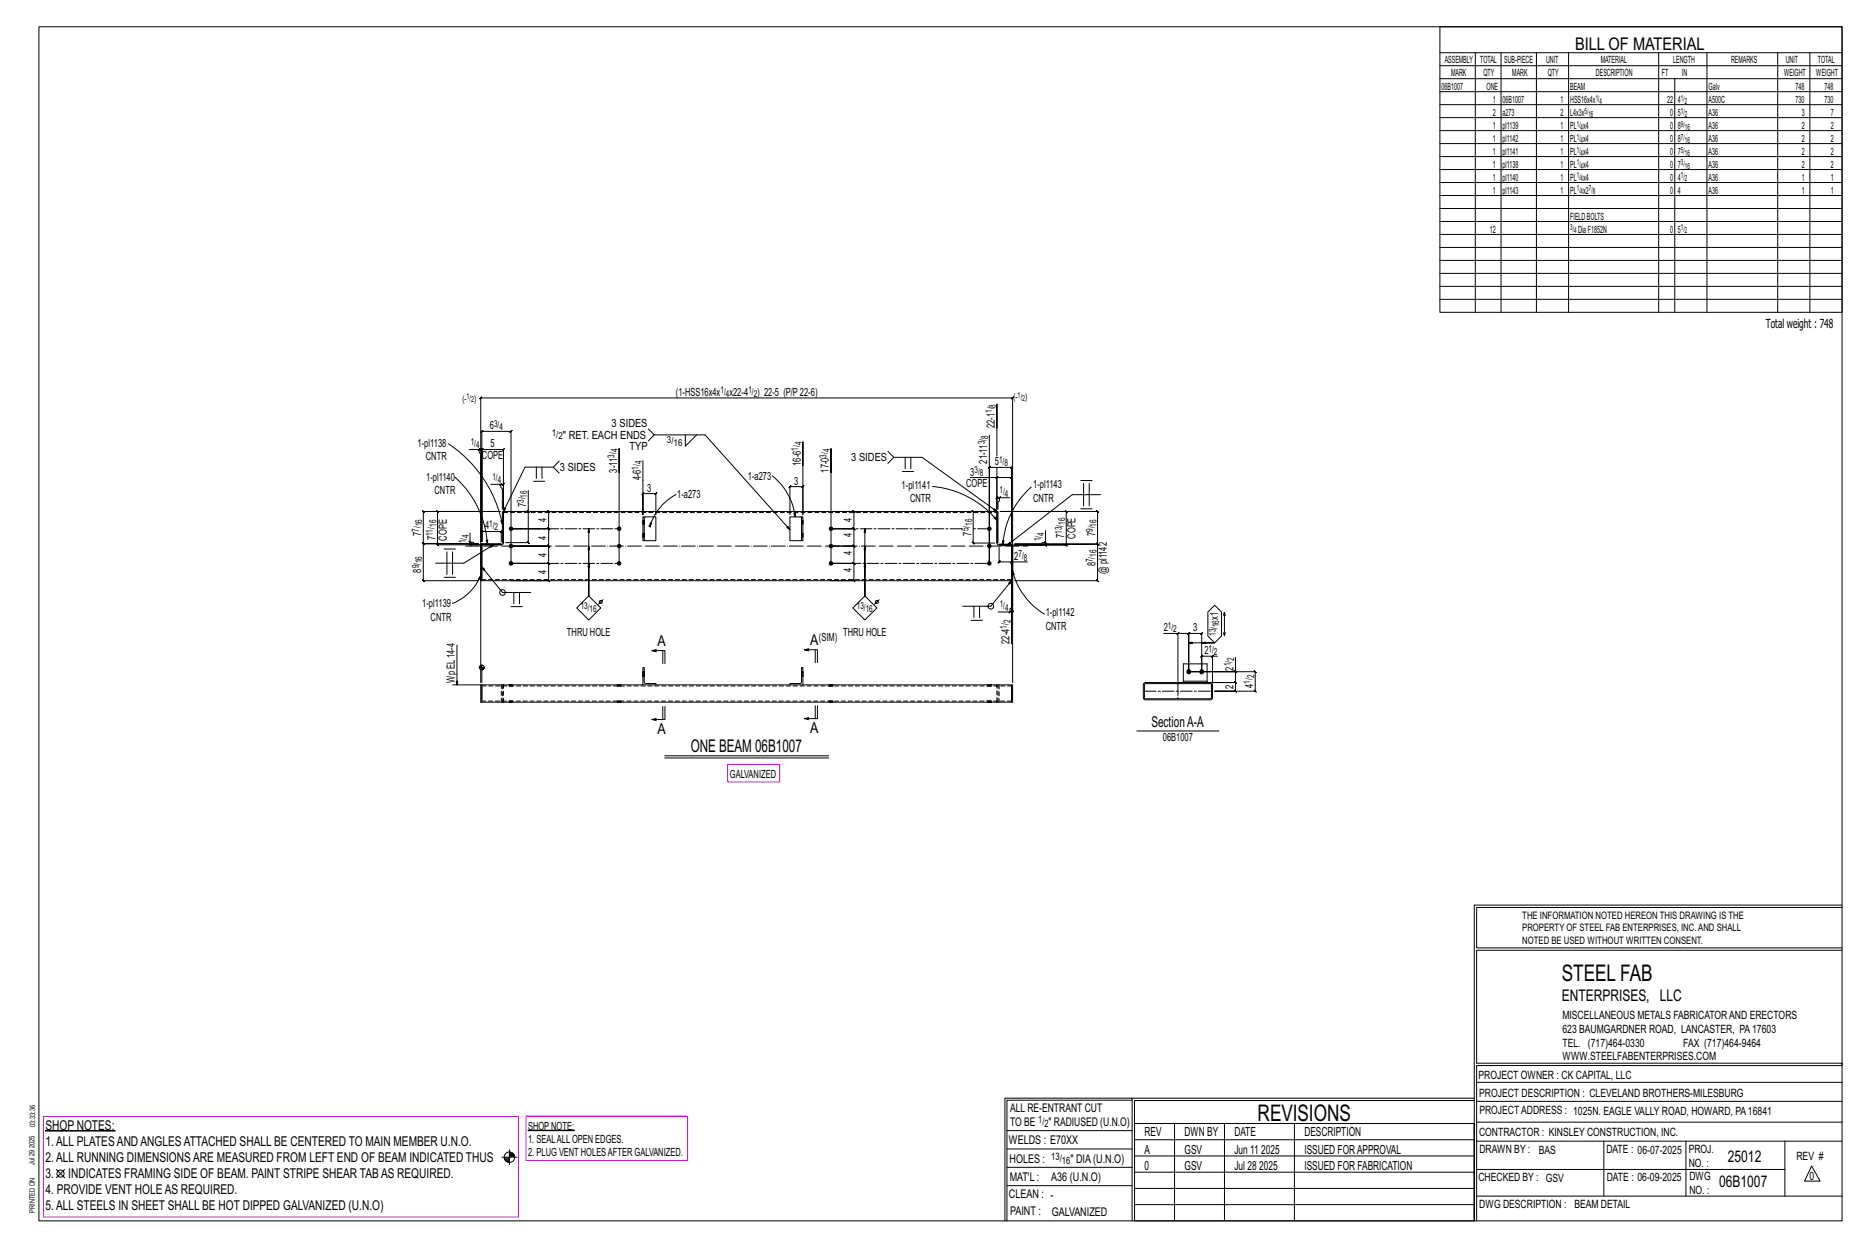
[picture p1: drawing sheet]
<svg xmlns="http://www.w3.org/2000/svg" width="914mm" height="610mm" viewBox="0 0 914 610" stroke-linecap="round" stroke-linejoin="round" font-family="sans-serif">
<g fill="#000" stroke="#000" stroke-width=".49">
<path d="M22 553h34zM259 553h22z"/>
<circle cx="250" cy="259" r=".9"/>
<circle cx="303" cy="259" r=".9"/>
<circle cx="407" cy="259" r=".9"/>
<circle cx="484" cy="259" r=".9"/>
<circle cx="250" cy="276" r=".9"/>
<circle cx="250" cy="267" r=".9"/>
<circle cx="303" cy="267" r=".9"/>
<circle cx="303" cy="276" r=".9"/>
<circle cx="407" cy="276" r=".9"/>
<circle cx="407" cy="267" r=".9"/>
<circle cx="484" cy="267" r=".9"/>
<circle cx="484" cy="276" r=".9"/>
<circle cx="582" cy="329" r="1"/>
<circle cx="588" cy="329" r="1"/>
</g>
<g fill="none" stroke="#000" stroke-width=".49">
<path d="M19 13h883v584h-883zM705 13h197v140h-197zM705 26h197M705 32h197M705 39h197M722 26v127M735 26v127M752 26v127M768 26v127M812 26v127M820 39v114M836 26v127"/>
<path d="M870 26v127M886 26v127M705 45h197M705 51h197M705 58h197M705 64h197M705 70h197M705 77h197M705 83h197M705 89h197M705 96h197M705 102h197"/>
<path d="M705 108h197M705 115h197M705 121h197M705 127h197M705 134h197M705 140h197M705 146h197M220 217a62 62 0 0 1 26 39M230 220h5v1v1v43M235 220h1h-1l1-1v1v45v-5l-1 1 1-1h9v1l1-1h-1v5M317 210l3 3h25l42 46M320 213l-3 3"/>
<path d="M335 213v5l6-5M484 213v63v-47l1-1-1 1h11l1-1-1 1v36v-31l1-1-1 1h-7M488 209v-11v25M223 233a47 47 0 0 1 16 33M234 220l1-1zM240 237h5v1l1 1v10M245 237l1-1zM245 237h1l1-1-1 1v12v-29l1-1-1 1h-10v-1l-1 1h1v45v-54l-1 1 1-1h14v1l1-1h-1v65h19l-1-1 1 1v-9v1l-1-1h1h-19h19v1l-1-1h1v-8l-1-1 1 1h-19h19l-1-1 1 1v-9v1l-1-1h1h-19M259 240v10h-11M261 235h6M263 229v5M265 229v5"/>
<path d="M271 229l3 2M303 231v-12v57M315 225v27v-11l-1 1 1-1h6v1l1-1h-1v11M378 233a30 30 0 0 1 11 20M393 228v-12v36v-14h1l-1 1v-1h-6l-1 1 1-1v14M407 231v-12v57h11l-1-1 1 1v-9v1l-1-1h1h-11h11v1l-1-1h1v-8l-1-1 1 1h-11h11l-1-1 1 1v-9v1l-1-1h1h-11M435 221l3 3h13l37 26h-2l1-1 1 1h-242l11-21h14l3-3M438 224l-3 3M442 231h5M443 224v5M446 224v5M457 238a46 46 0 0 1 31 16"/>
<path d="M475 234h13v15M488 234h-1l1-1zM488 229v20M505 238a41 41 0 0 0-14 28M529 235h6M530 236v12M533 236v12M245 255h1v1zM246 250v15zM246 251v15l-1 1h-9v16M258 250l1 1zM259 250v15h-1l1 1v-1h-11"/>
<path d="M288 259v33v-16M315 253v12zM315 253h6v12h-6M318 257v1M318 258h1M318 256h1l-1 2zM331 242a26 26 0 0 0-13 16M389 251v2zM392 253h1v12h-1zM392 253h-5v12h5M423 259v33v-25M487 253l1 1z"/>
<path d="M487 250h-11l1 1-1-1v16v-1l1 1h-1h11M488 250h1v16h-1zM488 251v15l1 1h6v16M489 244l1-1-1 1zM489 244h-1v-1l-1 1h1v5M494 244h-5v1v1v3M512 260v5h-2v1h-13M529 249h6M539 242h-14l-32 25M217 269h6M219 270v11M222 270v11"/>
<path d="M230 265l1 1zM230 265v2v-1l1 1h-1h5h-21h1l-1-1v1v-17l1 1-1-1h31h-38l1 1-1-1v16l1 1-1-1h27h-27l1 1-1-1v18l1 1-1-1h27M230 261v4l4 1M236 266h9v1h-9zM236 277l10 13h14M238 266h1M238 264h1v2zM239 266h.1M242 267l-15 9h-14M250 276h19l-1-1 1 1v8h-1l1 1v-1h-19M288 267v25M407 276h11l-1-1 1 1v8h-1l1 1v-1h-11"/>
<path d="M423 276v16M489 266h6v1h-6zM489 268v7l1-1-1 1h6M490 266h1M491 265v1zM491 266v1M495 275l1-1-1 1zM496 279l1 2h-1zM496 267v32l-1 1 1-1h-2M496 279a34 34 0 0 0 15 21M503 275h-8v-7v29l-1 1v1h-5M511 265l1 1z"/>
<path d="M512 265v2l-1-1 1 1h-16h26l-1-1 1 1v-17v1l-1-1h1h-32h47l1 1-1-1v16l1 1-1-1h-40h40l1 1-1-1v18l1 1-1-1h-40M217 282h6M235 282v1h-1zM235 282a25 25 0 0 1-14 13M236 284v-18h-1v18h261v-18h-1v18l-1 1v1l1-2-10 13h-14M250 297h6M252 290v5M254 290v5M282 297l6-5 6 5-6 6zM295 293l-2 3M423 292l6 5-6 6-6-6zM430 293l-2 3"/>
<path d="M477 297v5M479 297v5M494 300l1-1zM495 285v30M591 299l4-3 3 3v12l-3 4-4-4zM599 300v1M224 316v19M321 319l-2-1h6v7M321 318h-2M324 318v7M396 318h-2h6v6M396 317l-2 1"/>
<path d="M399 318v6M475 304h6M570 310h7v23M576 310l1-1zM577 310h5h-1l1-1v1v19v-19h-1l1-1v1h6l1-1-1 1v19v-8v1l1-1h-1h6M582 315h13h-7M599 310v1l1-1M600 301l-1-1v11M222 335h14h-1v9h261v-9h-1v9M234 327h3M235 326v1M235 334v-139l1-1-1 1h261h-1l1-1v1v139"/>
<path d="M236 325v2M236 325v9M236 336v6M236 327v1M237 327h.1M249 335h.1M249 336h.1M251 335h.1M251 336h.1M302 335h.1M302 336h.1M304 335h.1"/>
<path d="M304 336h.1M315 331h.1M315 329h.1M315 335v-8l1 7h5v1M387 335v-1h5v-7h1v8M392 331h.1M392 329h.1M393 331h.1M393 329h.1M406 335h.1M406 336h.1M408 335h.1"/>
<path d="M408 336h.1M483 335h.1M483 336h.1M485 335h.1M485 336h.1M495 335h-259v9M495 336v6M560 334h33l1 1-1 7h-1h-32v-1zM560 335l33-1v8h-32zM579 334v-1h12v1M579 333v-8h12v8M594 321l-1 1z"/>
<path d="M596 321h-2v13M604 328l1 1zM605 322v7h-23h32v-1l1 1h-1v9l1 1-1-1h-19h10v1l-1-1h1v-4l-1-1 1 1h-13h13l-1-1 1 1v-5M249 343h.1M249 344h.1M251 343h.1M251 344h.1M302 343h.1M302 344h.1M304 343h.1M304 344h.1M321 351l-2 1"/>
<path d="M324 346v6M325 346v6h-6l2 1M396 351l-2 1h2M399 345v7M400 345v7h-6M406 343h.1M406 344h.1M408 343h.1M408 344h.1M483 343h.1M483 344h.1M485 343h.1"/>
<path d="M485 344h.1M556 358h41M325 370h81M325 371h81M722 443v154M722 443h180M902 444h-179v20h179M902 465h-179v55h179v1h-179v76M554 538h-61v59M554 537h168M722 538h-167v13M723 539h179"/>
<path d="M723 530h179M493 553h61M555 550h167v47h-167zM555 558h167M575 550v47M599 550v47M634 550v47M723 549h179M723 558h179M785 558v27M825 558v27M874 558v27"/>
<path d="M28 572l4 4M32 572l-4 4M246 566h7M247 567h2M247 568h2M248 568h1M249 562v8M249 564h2M249 565h3M249 566h3M493 571h61M493 562h61"/>
<path d="M555 573h167M555 566h167M723 572h151M887 570l4 8h-8zM492 597v-60h62v60M493 580h61M555 589h167M555 581h167M723 585h179"/>
<circle cx="246" cy="290" r="1.4"/>
<circle cx="294" cy="294" r=".7"/>
<circle cx="429" cy="294" r=".7"/>
<circle cx="485" cy="297" r="1.4"/>
<circle cx="236" cy="327" r="1.2"/>
<circle cx="30" cy="574" r="1.8"/>
<circle cx="249" cy="566" r="2.6"/>
</g>
<path d="M356 374h26v9h-26zM21 546h233v49h-233zM257 546h80v22h-80z" fill="none" stroke="#f0f" stroke-width=".5"/>
<g fill="none" stroke="#000" stroke-width=".49" stroke-dasharray="2 1.4">
<path d="M246 251h242M315 256h.1M315 255h.1M392 255h1zM392 255l1 1-1-1M393 255h.1M393 255h-1M393 256h-1M315 263h.1M315 263v-1M315 262v1M315 262h.1"/>
<path d="M315 261h.1M392 261h1zM392 262h1l-1-1M393 261h.1M393 262l-1-1M393 262h-1M393 263h-1M495 284h-259M236 336h259M246 335v9M249 335v1M249 335h.1"/>
<path d="M250 335l-1 1M250 335v1zM250 335v1M250 336h.1M251 335v1M251 335h.1M251 336h.1M251 336v-1M302 335v1M302 335h.1M303 335l-1 1M303 335v1z"/>
<path d="M303 336h.1M303 335v1M304 335v1M304 335h.1M304 336h.1M304 336v-1M315 330h.1M315 329h.1M315 331h.1M315 330v1M392 331h.1M392 330h1l-1-1"/>
<path d="M392 331h1M393 329h-1M393 330h-1M393 331h-1M393 331h.1M393 329h.1M393 330l-1-1M406 335v1M406 335h.1M407 335v1zM407 335l-1 1M407 336h-1"/>
<path d="M407 335v1M408 335h.1M408 336h.1M408 336v-1M483 335v1M483 335h.1M484 335l-1 1M484 335l1 1zM484 335v1M484 336h.1M485 335v1M485 335h.1"/>
<path d="M485 336h.1M485 336v-1M488 336v-1v9M489 335v9M245 344v-9M246 343v1M246 344v-9v1M249 343h.1M249 343v1M249 344h.1M250 344v-1M250 343v1z"/>
<path d="M250 344l1-1M250 343h.1M251 344v-1M251 344h.1M302 343h.1M302 343v1M302 344h.1M302 344v-1M303 343v1zM303 344v-1M303 344l1-1M303 343h.1"/>
<path d="M304 344v-1M304 344h.1M406 343h.1M406 343v1M406 344h.1M406 344v-1M406 343l1 1zM407 344v-1M407 343h.1M407 344l1-1M408 344v-1M408 344h.1"/>
<path d="M483 343h.1M483 343v1M483 344h.1M484 344v-1M484 343v1zM484 344l1-1M484 343h1M485 344v-1M485 344h.1M488 344v-1M489 344v-9M495 343h-259"/>
</g>
<path d="M228 267h275" fill="none" stroke="#000" stroke-width=".49" stroke-dasharray="6.8 1 0 1"/>
<path d="M250 259h53M471 259h-64M484 259h-8M250 276h53M407 276h77M560 338h33M577 334v8" fill="none" stroke="#000" stroke-width=".49" stroke-dasharray="5.8 1 1 1"/>
<g font-size="11.2">
<text x="764" y="480">STEEL FAB</text>
<text x="616" y="548">REVISIONS</text>
</g>
<g font-size="8.6">
<text x="771" y="24">BILL OF MATERIAL</text>
<text x="338" y="368">ONE BEAM 06B1007</text>
</g>
<g font-size="7.9">
<text x="765" y="490">ENTERPRISES, LLC</text>
<text x="846" y="569">25012</text>
<text x="842" y="581">06B1007</text>
</g>
<g font-size="7.3">
<text x="322" y="316">A</text>
<text x="397" y="315">A</text>
<text x="322" y="359">A</text>
<text x="397" y="359">A</text>
<text x="564" y="356">SectionA-A</text>
</g>
<g font-size="6.6">
<text x="22" y="553">SHOP NOTES:</text>
<text x="22" y="561">1.ALL PLATESANDANGLESATTACHED SHALL BE CENTERED TO MAIN MEMBER U.N.O.</text>
<text x="22" y="568">2.ALL RUNNING DIMENSIONSARE MEASURED FROM LEFT END OF BEAM INDICATED THUS</text>
<text x="22" y="576">3.</text>
<text x="33" y="576">INDICATES FRAMING SIDE OF BEAM. PAINT STRIPE SHEAR TABAS REQUIRED.</text>
<text x="22" y="584">4. PROVIDE VENT HOLEAS REQUIRED.</text>
<text x="22" y="592">5.ALL STEELS IN SHEET SHALL BE HOT DIPPED GALVANIZED (U.N.O)</text>
</g>
<g font-size="6.1">
<text x="864" y="161">Total weight : 748</text>
<text x="560" y="556">REV</text>
<text x="580" y="556">DWN BY</text>
<text x="604" y="556">DATE</text>
<text x="639" y="556">DESCRIPTION</text>
<text x="560" y="564">A</text>
<text x="580" y="564">GSV</text>
<text x="604" y="564">Jun 11</text>
<text x="617" y="564">2025</text>
<text x="639" y="564">ISSUED FORAPPROVAL</text>
<text x="560" y="572">0</text>
<text x="580" y="572">GSV</text>
<text x="604" y="572">Jul 28</text>
<text x="616" y="572">2025</text>
<text x="639" y="572">ISSUED FOR FABRICATION</text>
</g>
<g font-size="5.9">
<text x="494" y="560">WELDS : E70XX</text>
<text x="494" y="569">HOLES :</text>
<text x="524" y="569">&quot; DIA(U.N.O)</text>
<text x="494" y="578">MAT'L :</text>
<text x="515" y="578">A36 (U.N.O)</text>
<text x="494" y="586">CLEAN : -</text>
<text x="495" y="595">PAINT :</text>
<text x="515" y="595">GALVANIZED</text>
</g>
<g font-size="5.8">
<text x="494" y="544">ALL RE-ENTRANT CUT</text>
<text x="494" y="551">TO BE</text>
<text x="513" y="551">&quot; RADIUSED (U.N.O)</text>
</g>
<g font-size="5.6">
<text x="765" y="499">MISCELLANEOUS METALS FABRICATORAND ERECTORS</text>
<text x="765" y="505">623 BAUMGARDNER ROAD, LANCASTER, PA17603</text>
<text x="765" y="512">TEL. (717)464-0330</text>
<text x="824" y="512">FAX (717)464-9464</text>
<text x="765" y="519">WWW.STEELFABENTERPRISES.COM</text>
<text x="724" y="528">PROJECT OWNER : CK CAPITAL, LLC</text>
<text x="724" y="537">PROJECT DESCRIPTION : CLEVELAND BROTHERS-MILESBURG</text>
<text x="724" y="545">PROJECTADDRESS : 1025N. EAGLE VALLY ROAD, HOWARD, PA16841</text>
<text x="724" y="556">CONTRACTOR : KINSLEY CONSTRUCTION, INC.</text>
<text x="724" y="564">DRAWN BY :</text>
<text x="753" y="564">BAS</text>
<text x="786" y="564">DATE : 06-07-2025</text>
<text x="827" y="564">PROJ.</text>
<text x="879" y="568">REV #</text>
<text x="827" y="571">NO. :</text>
<text x="724" y="578">CHECKED BY : GSV</text>
<text x="787" y="578">DATE : 06-09-2025</text>
<text x="827" y="578">DWG</text>
<text x="886" y="578">0</text>
<text x="827" y="584">NO. :</text>
<text x="724" y="591">DWG DESCRIPTION : BEAM DETAIL</text>
</g>
<g font-size="5.5">
<text x="331" y="194">(1-HSS16x4x</text>
<text x="357" y="194">x22-4</text>
<text x="371" y="194">) 22-5 (P/P22-6)</text>
<text x="299" y="209">3 SIDES</text>
<text x="487" y="209" transform="rotate(-90 487 209)">22-1</text>
<text x="240" y="210">6</text>
<text x="275" y="215">&quot; RET. EACH ENDS</text>
<text x="204" y="219">1-pl1138</text>
<text x="240" y="219">5</text>
<text x="308" y="220">TYP</text>
<text x="208" y="225">CNTR</text>
<text x="236" y="224">COPE</text>
<text x="392" y="228" transform="rotate(-90 392 228)">16-6</text>
<text x="417" y="226">3 SIDES</text>
<text x="483" y="227" transform="rotate(-90 483 227)">21-11</text>
<text x="487" y="228">5</text>
<text x="274" y="230">3 SIDES</text>
<text x="302" y="231" transform="rotate(-90 302 231)">3-11</text>
<text x="406" y="231" transform="rotate(-90 406 231)">17-0</text>
<text x="475" y="233">3</text>
<text x="209" y="235">1-pl1140</text>
<text x="314" y="235" transform="rotate(-90 314 235)">4-6</text>
<text x="366" y="235">1-a273</text>
<text x="389" y="237">3</text>
<text x="441" y="239">1-pl1141</text>
<text x="473" y="238">COPE</text>
<text x="506" y="239">1-pl1143</text>
<text x="213" y="242">CNTR</text>
<text x="317" y="240">3</text>
<text x="331" y="244">1-a273</text>
<text x="445" y="246">CNTR</text>
<text x="506" y="245">CNTR</text>
<text x="258" y="248" transform="rotate(-90 258 248)">7</text>
<text x="268" y="255" transform="rotate(-90 268 255)">4</text>
<text x="417" y="255" transform="rotate(-90 417 255)">4</text>
<text x="206" y="262" transform="rotate(-90 206 262)">7</text>
<text x="237" y="259">4</text>
<text x="268" y="264" transform="rotate(-90 268 264)">4</text>
<text x="417" y="263" transform="rotate(-90 417 263)">4</text>
<text x="475" y="262" transform="rotate(-90 475 262)">7</text>
<text x="521" y="263" transform="rotate(-90 521 263)">7</text>
<text x="526" y="264" transform="rotate(-90 526 264)">COPE</text>
<text x="536" y="262" transform="rotate(-90 536 262)">7</text>
<text x="213" y="264" transform="rotate(-90 213 264)">7</text>
<text x="219" y="265" transform="rotate(-90 219 265)">COPE</text>
<text x="268" y="272" transform="rotate(-90 268 272)">4</text>
<text x="417" y="271" transform="rotate(-90 417 271)">4</text>
<text x="497" y="274">2</text>
<text x="206" y="280" transform="rotate(-90 206 280)">8</text>
<text x="268" y="281" transform="rotate(-90 268 281)">4</text>
<text x="417" y="280" transform="rotate(-90 417 280)">4</text>
<text x="536" y="277" transform="rotate(-90 536 277)">8</text>
<text x="542" y="281" transform="rotate(-90 542 281)">@ pl1142</text>
<text x="207" y="297">1-pl1139</text>
<text x="211" y="304">CNTR</text>
<text x="512" y="301">1-pl1142</text>
<text x="596" y="303" transform="rotate(-90 596 303)">x1</text>
<text x="278" y="311">THRU HOLE</text>
<text x="413" y="311">THRU HOLE</text>
<text x="512" y="308">CNTR</text>
<text x="570" y="309">2</text>
<text x="584" y="309">3</text>
<text x="401" y="313">(SIM)</text>
<text x="494" y="315" transform="rotate(-90 494 315)">22-4</text>
<text x="590" y="320">2</text>
<text x="604" y="328" transform="rotate(-90 604 328)">2</text>
<text x="223" y="334" transform="rotate(-90 223 334)">Wp EL14-4</text>
<text x="604" y="337" transform="rotate(-90 604 337)">2</text>
<text x="613" y="337" transform="rotate(-90 613 337)">4</text>
<text x="569" y="363">06B1007</text>
<text x="357" y="381">GALVANIZED</text>
<text x="259" y="553">SHOPNOTE:</text>
<text x="259" y="559">1. SEALALLOPEN EDGES.</text>
<text x="259" y="566">2. PLUG VENT HOLESAFTER GALVANIZED.</text>
</g>
<g font-size="5">
<text x="745" y="450">THE INFORMATION NOTED HEREON THIS DRAWING IS THE</text>
<text x="745" y="456">PROPERTY OF STEEL FAB ENTERPRISES, INC.AND SHALL</text>
<text x="745" y="462">NOTED BE USED WITHOUT WRITTEN CONSENT.</text>
<text x="508" y="550">1/</text>
<text x="511" y="551">2</text>
<text x="515" y="568">13/</text>
<text x="520" y="570">16</text>
</g>
<g font-size="4.9">
<text x="707" y="31">ASSEMBLY</text>
<text x="725" y="31">TOTAL</text>
<text x="736" y="31">SUB-PIECE</text>
<text x="757" y="31">UNIT</text>
<text x="784" y="31">MATERIAL</text>
<text x="819" y="31">LENGTH</text>
<text x="847" y="31">REMARKS</text>
<text x="874" y="31">UNIT</text>
<text x="890" y="31">TOTAL</text>
<text x="710" y="37">MARK</text>
<text x="726" y="37">QTY</text>
<text x="740" y="37">MARK</text>
<text x="758" y="37">QTY</text>
<text x="781" y="37">DESCRIPTION</text>
<text x="814" y="37">FT</text>
<text x="823" y="37">IN</text>
<text x="873" y="37">WEIGHT</text>
<text x="889" y="37">WEIGHT</text>
<text x="706" y="44">06B1007</text>
<text x="728" y="44">ONE</text>
<text x="769" y="44">BEAM</text>
<text x="836" y="44">Galv</text>
<text x="879" y="44">748</text>
<text x="893" y="44">748</text>
<text x="731" y="50">1</text>
<text x="736" y="50">06B1007</text>
<text x="764" y="50">1</text>
<text x="769" y="50">HSS16x4x</text>
<text x="816" y="50">22</text>
<text x="821" y="50">4</text>
<text x="836" y="50">A500C</text>
<text x="879" y="50">730</text>
<text x="893" y="50">730</text>
<text x="731" y="57">2</text>
<text x="736" y="57">a273</text>
<text x="764" y="57">2</text>
<text x="769" y="57">L4x3x</text>
<text x="818" y="57">0</text>
<text x="821" y="57">5</text>
<text x="836" y="57">A36</text>
<text x="882" y="57">3</text>
<text x="896" y="57">7</text>
<text x="731" y="63">1</text>
<text x="736" y="63">pl1139</text>
<text x="764" y="63">1</text>
<text x="769" y="63">PL x4</text>
<text x="818" y="63">0</text>
<text x="821" y="63">8</text>
<text x="836" y="63">A36</text>
<text x="882" y="63">2</text>
<text x="896" y="63">2</text>
<text x="731" y="69">1</text>
<text x="736" y="69">pl1142</text>
<text x="764" y="69">1</text>
<text x="769" y="69">PL x4</text>
<text x="818" y="69">0</text>
<text x="821" y="69">8</text>
<text x="836" y="69">A36</text>
<text x="882" y="69">2</text>
<text x="896" y="69">2</text>
<text x="731" y="76">1</text>
<text x="736" y="76">pl1141</text>
<text x="764" y="76">1</text>
<text x="769" y="76">PL x4</text>
<text x="818" y="76">0</text>
<text x="821" y="76">7</text>
<text x="836" y="76">A36</text>
<text x="882" y="76">2</text>
<text x="896" y="76">2</text>
<text x="731" y="82">1</text>
<text x="736" y="82">pl1138</text>
<text x="764" y="82">1</text>
<text x="769" y="82">PL x4</text>
<text x="818" y="82">0</text>
<text x="821" y="82">7</text>
<text x="836" y="82">A36</text>
<text x="882" y="82">2</text>
<text x="896" y="82">2</text>
<text x="731" y="88">1</text>
<text x="736" y="88">pl1140</text>
<text x="764" y="88">1</text>
<text x="769" y="88">PL x4</text>
<text x="818" y="88">0</text>
<text x="821" y="88">4</text>
<text x="836" y="88">A36</text>
<text x="882" y="88">1</text>
<text x="896" y="88">1</text>
<text x="731" y="95">1</text>
<text x="736" y="95">pl1143</text>
<text x="764" y="95">1</text>
<text x="769" y="95">PL x2</text>
<text x="818" y="95">0</text>
<text x="821" y="95">4</text>
<text x="836" y="95">A36</text>
<text x="882" y="95">1</text>
<text x="896" y="95">1</text>
<text x="769" y="107">FIELDBOLTS</text>
<text x="729" y="114">12</text>
<text x="772" y="114">DiaF1852N</text>
<text x="818" y="114">0</text>
<text x="821" y="114">5</text>
</g>
<g font-size="4.7">
<text x="226" y="196">(-</text>
<text x="232" y="196">)</text>
<text x="353" y="192">1/</text>
<text x="355" y="194">4</text>
<text x="366" y="192">1/</text>
<text x="369" y="194">2</text>
<text x="496" y="196">(-</text>
<text x="502" y="196">)</text>
<text x="486" y="202" transform="rotate(-90 486 202)">1/</text>
<text x="487" y="199" transform="rotate(-90 487 199)">8</text>
<text x="242" y="209">3/</text>
<text x="244" y="210">4</text>
<text x="270" y="213">1/</text>
<text x="273" y="215">2</text>
<text x="484" y="215" transform="rotate(-90 484 215)">8</text>
<text x="230" y="218">1/</text>
<text x="233" y="219">4</text>
<text x="302" y="221" transform="rotate(-90 302 221)">4</text>
<text x="326" y="217">3/</text>
<text x="330" y="218">16</text>
<text x="391" y="221" transform="rotate(-90 391 221)">1/</text>
<text x="392" y="218" transform="rotate(-90 392 218)">4</text>
<text x="406" y="221" transform="rotate(-90 406 221)">4</text>
<text x="482" y="217" transform="rotate(-90 482 217)">3/</text>
<text x="301" y="224" transform="rotate(-90 301 224)">3/</text>
<text x="314" y="227" transform="rotate(-90 314 227)">4</text>
<text x="405" y="224" transform="rotate(-90 405 224)">3/</text>
<text x="489" y="226">1/</text>
<text x="312" y="230" transform="rotate(-90 312 230)">1/</text>
<text x="477" y="231">3/</text>
<text x="480" y="233">8</text>
<text x="492" y="228">8</text>
<text x="241" y="235">1/</text>
<text x="244" y="236">4</text>
<text x="258" y="243" transform="rotate(-90 258 243)">16</text>
<text x="489" y="241">1/</text>
<text x="492" y="243">4</text>
<text x="256" y="246" transform="rotate(-90 256 246)">3/</text>
<text x="207" y="258" transform="rotate(-90 207 258)">16</text>
<text x="214" y="258" transform="rotate(-90 214 258)">16</text>
<text x="239" y="258">1/</text>
<text x="476" y="257" transform="rotate(-90 476 257)">16</text>
<text x="521" y="257" transform="rotate(-90 521 257)">16</text>
<text x="537" y="258" transform="rotate(-90 537 258)">16</text>
<text x="205" y="260" transform="rotate(-90 205 260)">7/</text>
<text x="212" y="262" transform="rotate(-90 212 262)">11/</text>
<text x="230" y="263" transform="rotate(-90 230 263)">4</text>
<text x="242" y="259">2</text>
<text x="474" y="260" transform="rotate(-90 474 260)">5/</text>
<text x="511" y="262" transform="rotate(-90 511 262)">4</text>
<text x="520" y="261" transform="rotate(-90 520 261)">13/</text>
<text x="535" y="260" transform="rotate(-90 535 260)">9/</text>
<text x="228" y="266" transform="rotate(-90 228 266)">1/</text>
<text x="510" y="265" transform="rotate(-90 510 265)">1/</text>
<text x="207" y="276" transform="rotate(-90 207 276)">16</text>
<text x="499" y="273">7/</text>
<text x="501" y="274">8</text>
<text x="535" y="275" transform="rotate(-90 535 275)">7/</text>
<text x="537" y="272" transform="rotate(-90 537 272)">16</text>
<text x="205" y="278" transform="rotate(-90 205 278)">9/</text>
<text x="284" y="298">13/</text>
<text x="289" y="300">16</text>
<text x="419" y="298">13/</text>
<text x="424" y="300">16</text>
<text x="489" y="297">1/</text>
<text x="492" y="299">4</text>
<text x="495" y="305" transform="rotate(-90 495 305)">2</text>
<text x="493" y="308" transform="rotate(-90 493 308)">1/</text>
<text x="572" y="308">1/</text>
<text x="574" y="309">2</text>
<text x="595" y="311" transform="rotate(-90 595 311)">13/</text>
<text x="597" y="307" transform="rotate(-90 597 307)">16</text>
<text x="592" y="319">1/</text>
<text x="594" y="320">2</text>
<text x="604" y="323" transform="rotate(-90 604 323)">2</text>
<text x="603" y="326" transform="rotate(-90 603 326)">1/</text>
<text x="612" y="335" transform="rotate(-90 612 335)">1/</text>
<text x="614" y="332" transform="rotate(-90 614 332)">2</text>
</g>
<g font-size="4.2">
<text x="781" y="49">1/</text>
<text x="783" y="51">4</text>
<text x="823" y="49">1/</text>
<text x="825" y="51">2</text>
<text x="776" y="56">5/</text>
<text x="778" y="57">16</text>
<text x="823" y="56">1/</text>
<text x="825" y="57">2</text>
<text x="772" y="62">1/</text>
<text x="774" y="63">4</text>
<text x="823" y="62">9/</text>
<text x="825" y="63">16</text>
<text x="772" y="68">1/</text>
<text x="774" y="70">4</text>
<text x="823" y="68">7/</text>
<text x="825" y="70">16</text>
<text x="772" y="75">1/</text>
<text x="774" y="76">4</text>
<text x="823" y="75">5/</text>
<text x="825" y="76">16</text>
<text x="772" y="81">1/</text>
<text x="774" y="82">4</text>
<text x="823" y="81">3/</text>
<text x="825" y="82">16</text>
<text x="772" y="87">1/</text>
<text x="774" y="89">4</text>
<text x="823" y="87">1/</text>
<text x="825" y="89">2</text>
<text x="772" y="94">1/</text>
<text x="774" y="95">4</text>
<text x="778" y="94">7/</text>
<text x="780" y="95">8</text>
<text x="769" y="113">3/</text>
<text x="823" y="113">1/</text>
<text x="770" y="114">4</text>
<text x="825" y="114">2</text>
</g>
<g font-size="4">
<text x="228" y="195">1/</text>
<text x="231" y="197">2</text>
<text x="498" y="195">1/</text>
<text x="500" y="196">2</text>
</g>
<g font-size="3.7">
<text x="17" y="551" transform="rotate(-90 17 551)">03:33:36</text>
<text x="17" y="562" transform="rotate(-90 17 562)">2025</text>
<text x="17" y="570" transform="rotate(-90 17 570)">Jul 29</text>
<text x="17" y="593" transform="rotate(-90 17 593)">PRINTED ON</text>
</g>
</svg>
